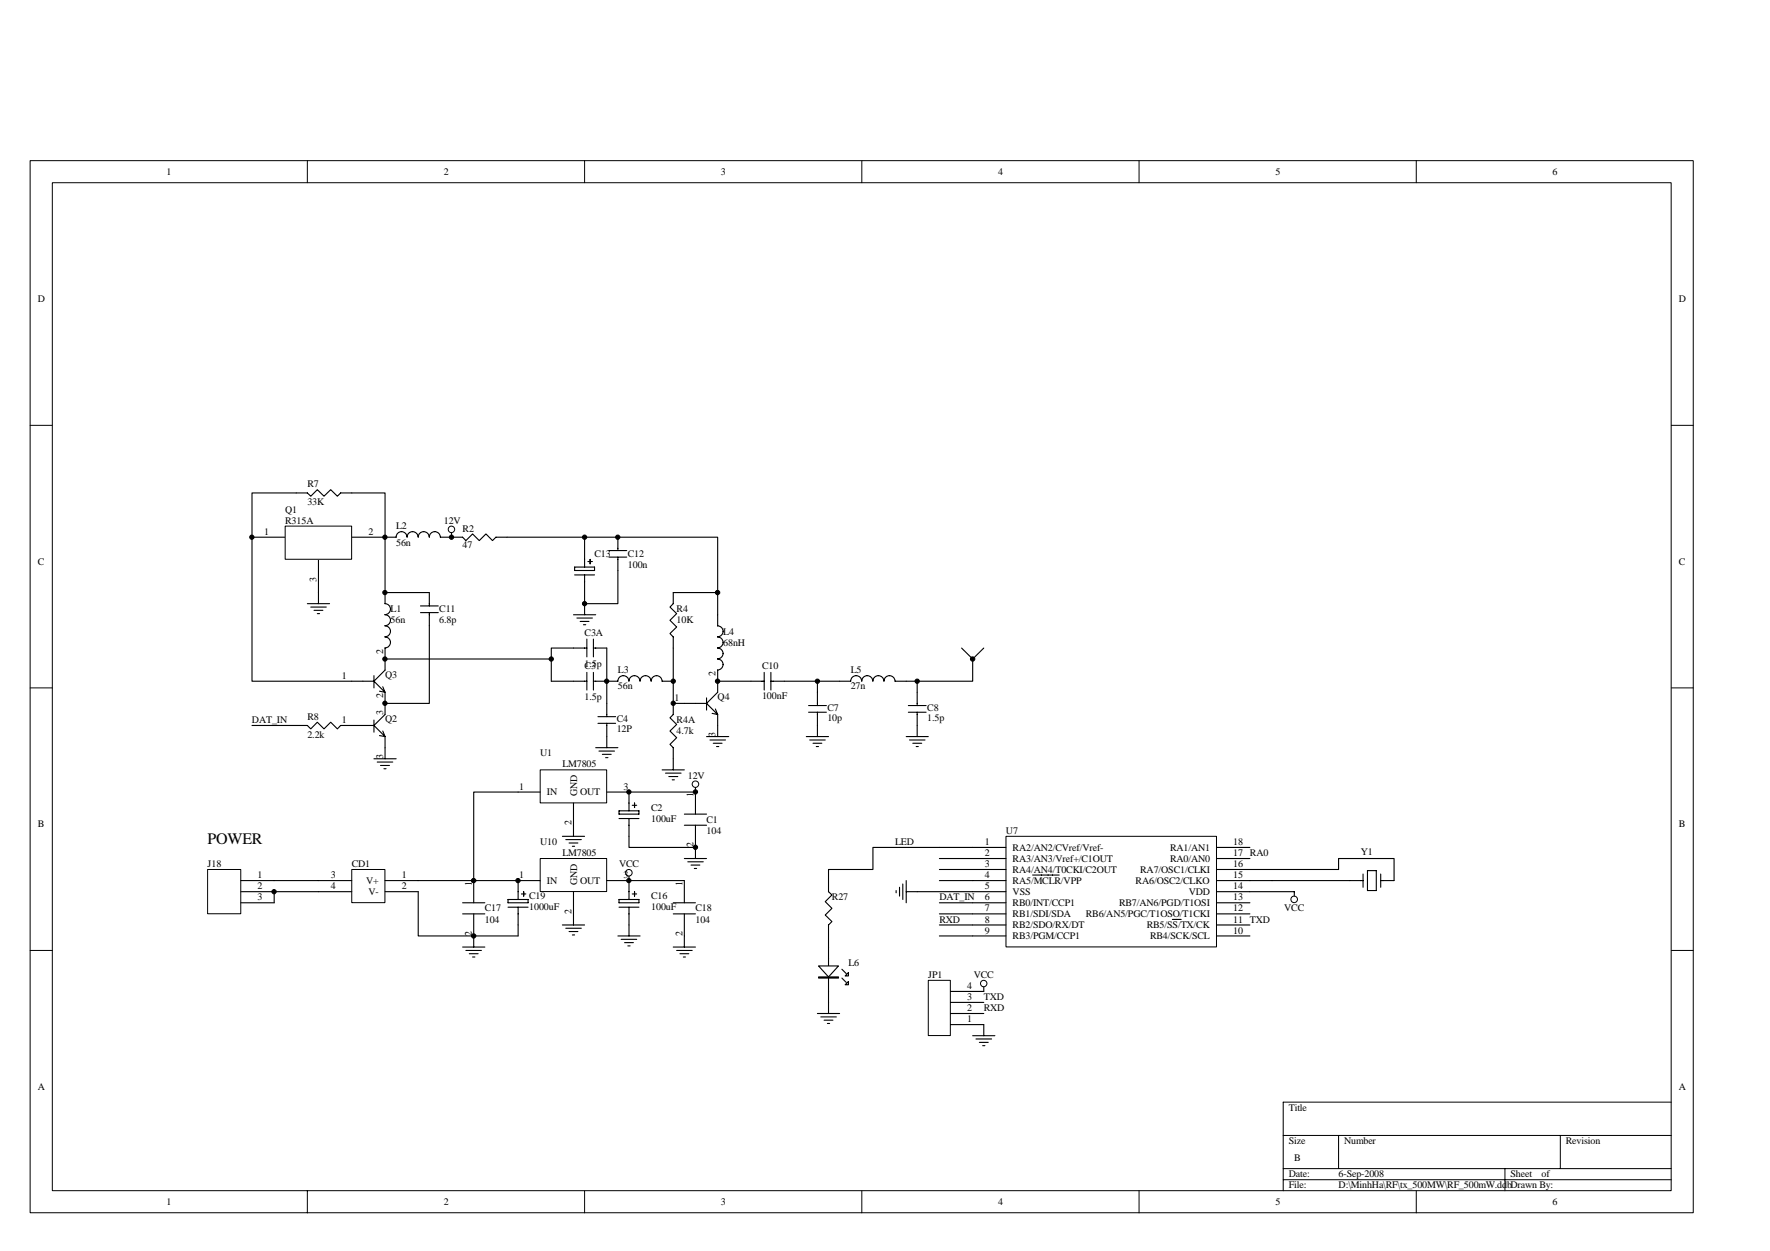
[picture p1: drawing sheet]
<svg xmlns="http://www.w3.org/2000/svg" width="297mm" height="210mm" viewBox="0 0 297 210" stroke-linecap="round" stroke-linejoin="round" font-family="sans-serif">
<g fill="none" stroke="#000" stroke-width=".17">
<path d="M5.1 27h279.1v176.6h-279.1zM8.8 30.7h271.7v169.2h-271.7zM51.6 27v3.7M98.1 27v3.7M144.6 27v3.7M191.2 27v3.7M237.7 27v3.7M5.1 71.4h3.7M280.5 71.4h3.7M5.1 115.5h3.7M280.5 115.5h3.7M5.1 159.5h3.7"/>
<path d="M280.5 159.5h3.7M51.6 199.9v3.7M98.1 199.9v3.7M144.6 199.9v3.7M191.2 199.9v3.7M215.3 190.6h65.2M215.3 196.2h65.2M215.3 198h65.2M224.6 190.6v5.6M237.7 199.9v3.7M252.6 196.2v3.7M261.8 190.6v5.6"/>
<path d="M280.5 185h-65.2v14.9"/>
</g>
<path d="M42.3 90.2h5.6M53.4 93.9v5.6M59 90.2h5.6M64.6 99.5v1.8a.92 .92 0 0 1 .9 .9 .92 .92 0 0 1-.9 1M64.6 103.2a.92 .92 0 0 1 .9 .9 .92 .92 0 0 1-.9 .9M64.6 105.1a.92 .92 0 0 1 .9 .9 .92 .92 0 0 1-.9 .9 .93 .93 0 0 1 .9 .9 .93 .93 0 0 1-.9 1M64.6 118.1v1.8l-1.8 1.9 1.8 1.8v1.9M64.6 108.8v1.8M49.7 121.8h1.9l.6 .5 1.1-1.1 1.1 1.1 1.1-1.1 1.1 1.1 .6-.5h5.6M62.8 120.9v2M64.2 122.7l.4 .9-.9-.1" fill="none" stroke="#000" stroke-width=".19"/>
<path d="M47.9 88.3h11.1v5.6h-11.1z" fill="#fff"/>
<path d="M47.9 88.3h11.1v5.6h-11.1z" fill="none" stroke="#000" stroke-width=".17"/>
<g fill="none" stroke="#000" stroke-width=".19">
<path d="M49.7 82.7h1.9l.6 .6 1.1-1.1 1.1 1.1 1.1-1.1 1.1 1.1 .6-.6h1.8M53.4 99.5v1.8M72 99.5v2.2M75.8 90.2h1.8l.6 .5 1.1-1.1 1.1 1.1 1.2-1.1 1.1 1.1 .5-.5h37.2v14.9M96.4 95.2h3.4v.6h-3.4zM96.4 96.5h3.4M98.1 90.2v5M98.1 96.5v6.7M98.7 94.3h.7M99 93.9v.7M102.2 92.4h3M102.2 93.5h3"/>
<path d="M103.7 93.5v7.8h-5.6M103.7 90.2v2.2M120.4 99.5h-7.4v1.8l-.6 .6 1.2 1.1-1.2 1.1 1.2 1.1-1.2 1.1 .6 .6v11.2h5.6M51.6 101.3h3.7M52.2 101.9h2.6M52.7 102.4h1.5M53.3 103h.3M59 114.3h3.8M62.8 113.4v2.1M64.2 115.3l.4 .9-.9-.2M64.6 110.6v1.9l-1.8 1.8 1.8 1.9v1.9M70.6 101.7h3"/>
<path d="M70.6 102.8h3M72 102.8v2.3M92.5 114.3h6M96.2 103.2h3.8M96.8 103.7h2.6M97.4 104.3h1.4M97.9 104.9h.4M98.5 112.9v2.9M99.6 112.9v2.9M101.8 114.3v6M105.5 114.3a.92 .92 0 0 0-.9-.9 .92 .92 0 0 0-.9 .9h-4.1M105.6 114.3a.92 .92 0 0 1 .9-.9 .92 .92 0 0 1 .9 .9 .93 .93 0 0 1 .9-.9 .93 .93 0 0 1 1 .9"/>
<path d="M109.3 114.3a.91 .91 0 0 1 .9-.9 .91 .91 0 0 1 .9 .9M111.1 114.3h1.9M118.6 117.1v2.1M120.1 119l.3 .9-.9-.2M120.4 105.1a.92 .92 0 0 1 .9 .9 .92 .92 0 0 1-.9 .9 .93 .93 0 0 1 .9 .9 .93 .93 0 0 1-.9 1M120.4 108.8a.91 .91 0 0 1 .9 .9 .91 .91 0 0 1-.9 .9M120.4 110.6a.92 .92 0 0 1 .9 .9 .92 .92 0 0 1-.9 1M120.4 112.5v3.7l-1.8 1.9 1.8 1.8v3.7M120.4 114.3h7.8M128.2 112.9v2.9M129.4 112.9v2.9M135.7 118.4h3"/>
<path d="M135.7 119.5h3M137.2 114.3v4.1M137.2 119.5v4.1M146.5 114.3a.93 .93 0 0 0-1-.9 .93 .93 0 0 0-.9 .9 .92 .92 0 0 0-.9-.9 .92 .92 0 0 0-.9 .9h-13.4M146.5 114.3a.92 .92 0 0 1 .9-.9 .92 .92 0 0 1 .9 .9 .93 .93 0 0 1 1-.9 .93 .93 0 0 1 .9 .9h3.7v4.1M152.4 118.4h3M152.4 119.5h3M153.9 119.5v4.1M161.4 108.8l1.8 1.8v3.7h-9.3M165.1 108.8l-1.9 1.8M100 125.5h3.7M100.3 121.4h3"/>
<path d="M100.3 120.3h3M100.5 126.1h2.6M101.1 126.6h1.5M101.6 127.2h.4M101.8 121.4v4.1M118.6 123.6h3.7M119.1 124.2h2.6M119.7 124.8h1.5M120.2 125.3h.4M135.3 123.6h3.7M135.9 124.2h2.6M136.4 124.8h1.5"/>
<path d="M137 125.3h.4M152.1 123.6h3.7M152.6 124.2h2.6M153.2 124.8h1.5M153.8 125.3h.3"/>
</g>
<path d="M34.9 146h5.5v7.4h-5.5z" fill="#fff"/>
<path d="M34.8 145.9h5.6v7.5h-5.6z" fill="none" stroke="#000" stroke-width=".17"/>
<path d="M40.4 147.8h5.6M40.4 149.7h5.6M40.4 151.5h5.6" fill="none" stroke="#000" stroke-width=".19"/>
<path d="M59.1 146h5.5v5.5h-5.5z" fill="#fff"/>
<g fill="none" stroke="#000" stroke-width=".17">
<path d="M59 145.9h5.6v5.6h-5.6z"/>
<circle cx="75.8" cy="88.9" r=".55"/>
<circle cx="116.7" cy="131.6" r=".55"/>
</g>
<g fill="none" stroke="#000" stroke-width=".19">
<path d="M75.8 89.4v.8M116.7 132.2v.7M46 147.8h13M59 149.7h-13v1.8M64.6 149.7h5.6v7.4h16.7v-4.8M64.6 147.8h22.3v3.2M77.6 151.5h3.8M77.6 153.4h3.8M77.6 159h3.8M78.2 159.5h2.6M79.5 147.8v3.7M79.5 153.4v5.6"/>
<path d="M85.3 151h3.3v.5h-3.3zM85.3 152.3h3.3M87.5 150.1h.7M87.9 149.7v.7M78.8 160.1h1.4M79.3 160.6h.4"/>
</g>
<path d="M168.8 140.4h35.3v18.5h-35.3z" fill="#fff"/>
<g fill="none" stroke="#000" stroke-width=".17">
<path d="M168.8 140.4h35.3v18.5h-35.3z"/>
<circle cx="217.2" cy="151" r=".55"/>
</g>
<g fill="none" stroke="#000" stroke-width=".19">
<path d="M150.4 149.5v.4M151 148.9v1.5M151.5 148.4v2.6M152.1 149.7h16.7M152.1 147.8v3.7M157.6 142.2h11.2M157.6 144.1h11.2M157.6 145.9h11.2M157.6 147.8h11.2M157.6 151.5h11.2M157.6 153.4h11.2M157.6 155.3h11.2"/>
<path d="M157.6 157.1h11.2M173.3 146.9h4.5M196.7 154.3h1.5M204.2 142.2h5.6M204.2 144.1h5.6M204.2 145.9h9.3M204.2 147.8h9.3M204.2 149.7h13v.7M204.2 151.5h5.6M204.2 153.4h5.6M204.2 155.3h5.6M204.2 157.1h5.6"/>
</g>
<path d="M90.7 144.1h11.1v5.5h-11.1z" fill="#fff"/>
<g fill="none" stroke="#000" stroke-width=".17">
<path d="M90.7 144.1h11.1v5.5h-11.1z"/>
<circle cx="105.5" cy="146.5" r=".55"/>
</g>
<g fill="none" stroke="#000" stroke-width=".19">
<path d="M86.9 147.8h3.8M94.4 155.3h3.7M95 155.8h2.6M95.5 156.4h1.5M96.1 156.9h.3M96.2 149.7v5.6M101.8 147.8h13v3.7M103.7 157.1h3.7M103.9 151h3.3v.5h-3.3zM103.9 152.3h3.3M104.2 157.7h2.6M104.8 158.2h1.5"/>
<path d="M105.4 158.8h.3M105.6 147.1v3.9M105.6 152.3v4.8M106.1 150.1h.7M106.5 149.7v.7M113 151.5h3.7M113 153.4h3.7M113 159h3.7M113.6 159.5h2.6M114.8 153.4v5.6M213.5 145.9h11.1v-1.8h9.4v3.7h-2.3M213.5 147.8h15.2"/>
<path d="M228.7 146.7v2.2M229.5 146.1h1.5v3.4h-1.5zM231.7 146.7v2.2M114.1 160.1h1.5M114.7 160.6h.3"/>
</g>
<g fill="#000" stroke="#000" stroke-width=".17">
<circle cx="46" cy="149.7" r=".36"/>
<circle cx="79.5" cy="157.1" r=".37"/>
</g>
<path d="M155.8 164.6h3.7v9.2h-3.7z" fill="#fff"/>
<g fill="none" stroke="#000" stroke-width=".17">
<path d="M155.8 164.5h3.7v9.3h-3.7z"/>
<circle cx="165.1" cy="165.1" r=".54"/>
</g>
<path d="M139 145.9v3.8l.6 .5-1.1 1.1 1.1 1.2-1.1 1.1 1.1 1.1-.6 .6v13M141.3 164.2l.7 .7M141.3 162.7l.7 .7M159.5 172h5.6v1.8M159.5 170.1h5.6M159.5 168.3h5.6M163.2 173.8h3.8M163.8 174.4h2.6M164.4 175h1.4M164.9 175.5h.4M165.1 165.7v.7h-5.6" fill="none" stroke="#000" stroke-width=".19"/>
<g fill="#fff" stroke="#000" stroke-width=".19">
<path d="M137.4 162.1h3.3l-1.7 1.9z"/>
<path d="M141.8 165.3l.6-.6v.6z"/>
<path d="M142.4 163.2v.6h-.6z"/>
<path d="M137.4 164h3.3v.2h-3.3z" fill-rule="evenodd"/>
</g>
<g fill="none" stroke="#000" stroke-width=".19">
<path d="M49.7 82.7h-7.4v31.6h16.7M59 82.7h5.6v7.5M64.6 90.2v9.3h7.4M70.2 90.1a.93 .93 0 0 0-1-.9 .93 .93 0 0 0-.9 .9 .91 .91 0 0 0-.9-.9 .91 .91 0 0 0-.9 .9l-1.9 .1M70.2 90.1a.92 .92 0 0 1 .9-.9 .92 .92 0 0 1 .9 .9 .93 .93 0 0 1 1-.9 .93 .93 0 0 1 .9 .9M73.9 90.2h1.9M64.6 110.6h27.9v3.7M72 105.1v13h-7.4M42.3 121.8h7.4M62.8 127.4h3.7M63.3 127.9h2.6M63.9 128.5h1.5"/>
<path d="M64.4 129h.4M64.6 125.5v1.9M157.6 142.2h-11.1v3.7h-7.5M137.2 170.1h3.7M137.7 170.7h2.7M138.3 171.2h1.5M138.9 171.8h.3M139 168.3v1.8"/>
</g>
<g fill="#000" stroke="#000" stroke-width=".17">
<circle cx="42.3" cy="90.2" r=".36"/>
<circle cx="64.6" cy="90.2" r=".36"/>
<circle cx="64.6" cy="99.5" r=".36"/>
<circle cx="75.8" cy="90.2" r=".36"/>
<circle cx="98.1" cy="90.2" r=".36"/>
<circle cx="103.7" cy="90.2" r=".36"/>
<circle cx="120.4" cy="99.5" r=".37"/>
<circle cx="64.6" cy="118" r=".36"/>
<circle cx="64.6" cy="110.6" r=".36"/>
<circle cx="98.1" cy="101.3" r=".36"/>
<circle cx="113" cy="114.3" r=".36"/>
<circle cx="120.4" cy="114.3" r=".37"/>
<circle cx="137.2" cy="114.3" r=".36"/>
<circle cx="153.9" cy="114.3" r=".36"/>
<circle cx="163.2" cy="110.6" r=".37"/>
<circle cx="86.9" cy="147.8" r=".36"/>
<circle cx="105.5" cy="147.8" r=".36"/>
</g>
<path d="M90.7 129.2h11.1v5.6h-11.1z" fill="#fff"/>
<path d="M90.7 129.2h11.1v5.6h-11.1z" fill="none" stroke="#000" stroke-width=".17"/>
<g fill="none" stroke="#000" stroke-width=".19">
<path d="M98.5 108.8h-6v1.8M98.5 107.3v3M99.6 108.8h2.2v5.5M99.6 107.3v3M113 118.1v1.8l-.6 .6 1.2 1.1-1.2 1.1 1.2 1.1-1.2 1.1 .6 .6v3.7M90.7 132.9h-11.2v14.9M96.2 134.8v5.6M101.8 132.9h14.9v3.8M103.9 136.1h3.3v.6h-3.3zM103.9 137.4h3.3M105.6 137.4v4.8h11.1M105.6 132.9v3.2"/>
<path d="M106.1 135.2h.7M106.5 134.8v.8M111.1 129.2h3.7M111.7 129.8h2.6M112.2 130.3h1.5M112.8 130.9h.4M114.8 136.7h3.8M114.8 138.5h3.8M116.7 138.5v5.6M94.4 140.4h3.7M95 140.9h2.6M95.5 141.5h1.5"/>
<path d="M96.1 142h.3M114.8 144.1h3.8M115.4 144.7h2.6M116 145.2h1.5M116.5 145.8h.4"/>
</g>
<g fill="#000" stroke="#000" stroke-width=".17">
<circle cx="92.5" cy="110.6" r=".36"/>
<circle cx="101.8" cy="114.3" r=".36"/>
<circle cx="113" cy="118" r=".36"/>
<circle cx="105.5" cy="132.9" r=".36"/>
<circle cx="116.7" cy="132.9" r=".36"/>
<circle cx="79.5" cy="147.8" r=".37"/>
<circle cx="116.7" cy="142.2" r=".36"/>
</g>
<text font-size="2.7" x="34.8" y="141.6">POWER</text>
<g font-size="1.7">
<text x="28" y="29.4">1</text>
<text x="74.5" y="29.4">2</text>
<text x="121" y="29.4">3</text>
<text x="167.5" y="29.4">4</text>
<text x="214" y="29.4">5</text>
<text x="260.6" y="29.4">6</text>
<text x="6.4" y="50.7">D</text>
<text x="281.8" y="50.7">D</text>
<text x="51.6" y="81.8">R7</text>
<text x="44.3" y="89.8">1</text>
<text x="47.9" y="86.1">Q1</text>
<text x="47.9" y="87.9">R315A</text>
<text x="51.6" y="84.8">33K</text>
<text x="61.8" y="89.8">2</text>
<text x="66.5" y="88.8">L2</text>
<text x="74.5" y="87.9">12V</text>
<text x="77.6" y="89.2">R2</text>
<text x="6.4" y="94.8">C</text>
<text x="66.5" y="91.6">56n</text>
<text x="77.6" y="92">47</text>
<text x="99.8" y="93.5">C13</text>
<text x="105.4" y="93.5">C12</text>
<text x="105.4" y="95.4">100n</text>
<text x="281.8" y="94.8">C</text>
<text x="53.1" y="97.6" transform="rotate(-90 53.1 97.6)">3</text>
<text x="65.5" y="102.8">L1</text>
<text x="65.5" y="104.6">56n</text>
<text x="73.7" y="102.8">C11</text>
<text x="73.7" y="104.6">6.8p</text>
<text x="98.1" y="106.7">C3A</text>
<text x="113.6" y="102.8">R4</text>
<text x="113.6" y="104.6">10K</text>
<text x="121.4" y="106.5">L4</text>
<text x="57.4" y="113.9">1</text>
<text x="64.3" y="109.7" transform="rotate(-90 64.3 109.7)">2</text>
<text x="64.6" y="113.8">Q3</text>
<text x="98.1" y="112.3">C3</text>
<text x="98.1" y="111.9">1.5p</text>
<text x="103.7" y="113">L3</text>
<text x="120.1" y="113.4" transform="rotate(-90 120.1 113.4)">2</text>
<text x="121.4" y="108.4">68nH</text>
<text x="127.9" y="112.3">C10</text>
<text x="142.8" y="113">L5</text>
<text x="64.3" y="119.9" transform="rotate(-90 64.3 119.9)">3</text>
<text x="64.3" y="117.1" transform="rotate(-90 64.3 117.1)">2</text>
<text x="98.1" y="117.5">1.5p</text>
<text x="103.7" y="115.6">56n</text>
<text x="113.2" y="117.7">1</text>
<text x="120.4" y="117.5">Q4</text>
<text x="127.9" y="117.3">100nF</text>
<text x="138.8" y="119.3">C7</text>
<text x="142.8" y="115.6">27n</text>
<text x="155.6" y="119.3">C8</text>
<text x="42.3" y="121.4">DAT_IN</text>
<text x="51.6" y="120.8">R8</text>
<text x="51.6" y="123.8">2.2k</text>
<text x="57.4" y="121.4">1</text>
<text x="64.6" y="121.2">Q2</text>
<text x="103.5" y="121.2">C4</text>
<text x="103.5" y="122.9">12P</text>
<text x="113.6" y="121.4">R4A</text>
<text x="113.6" y="123.2">4.7k</text>
<text x="120.1" y="123.6" transform="rotate(-90 120.1 123.6)">3</text>
<text x="138.8" y="121">10p</text>
<text x="155.6" y="121">1.5p</text>
<text x="64.3" y="127.4" transform="rotate(-90 64.3 127.4)">3</text>
<text x="90.7" y="127">U1</text>
<text x="94.4" y="128.8">LM7805</text>
<text x="115.4" y="130.7">12V</text>
<text x="87.1" y="132.5">1</text>
<text x="91.8" y="133.5">IN</text>
<text x="96.8" y="133.7" transform="rotate(-90 96.8 133.7)">GND</text>
<text x="97.4" y="133.5">OUT</text>
<text x="104.6" y="132.5">3</text>
<text x="109.3" y="136.1">C2</text>
<text x="109.3" y="137.9">100uF</text>
<text x="116.4" y="133.9" transform="rotate(-90 116.4 133.9)">1</text>
<text x="6.4" y="138.9">B</text>
<text x="90.7" y="141.8">U10</text>
<text x="94.4" y="143.7">LM7805</text>
<text x="95.9" y="138.5" transform="rotate(-90 95.9 138.5)">2</text>
<text x="116.4" y="142.2" transform="rotate(-90 116.4 142.2)">2</text>
<text x="118.6" y="138.1">C1</text>
<text x="118.6" y="140">104</text>
<text x="150.2" y="141.8">LED</text>
<text x="165.3" y="141.8">1</text>
<text x="165.3" y="143.7">2</text>
<text x="168.8" y="140">U7</text>
<text x="169.9" y="142.8">RA2/AN2/CVref/Vref-</text>
<text x="196.4" y="142.8">RA1/AN1</text>
<text x="207" y="143.7">17 RA0</text>
<text x="207" y="141.8">18</text>
<text x="228.4" y="143.5">Y1</text>
<text x="281.8" y="138.9">B</text>
<text x="34.8" y="145.6">J18</text>
<text x="43.2" y="147.4">1</text>
<text x="43.2" y="149.3">2</text>
<text x="55.5" y="147.4">3</text>
<text x="55.5" y="149.3">4</text>
<text x="59" y="145.6">CD1</text>
<text x="61.4" y="148.3">V+</text>
<text x="67.4" y="147.4">1</text>
<text x="67.4" y="149.3">2</text>
<text x="79.2" y="148.7" transform="rotate(-90 79.2 148.7)">1</text>
<text x="87.1" y="147.4">1</text>
<text x="91.8" y="148.3">IN</text>
<text x="96.8" y="148.5" transform="rotate(-90 96.8 148.5)">GND</text>
<text x="97.4" y="148.3">OUT</text>
<text x="103.9" y="145.6">VCC</text>
<text x="104.6" y="147.4">3</text>
<text x="114.5" y="148.7" transform="rotate(-90 114.5 148.7)">1</text>
<text x="165.3" y="145.6">3</text>
<text x="165.3" y="147.4">4</text>
<text x="165.3" y="149.3">5</text>
<text x="169.9" y="144.6">RA3/AN3/Vref+/C1OUT</text>
<text x="169.9" y="146.5">RA4/AN4/T0CKI/C2OUT</text>
<text x="169.9" y="148.3">RA5/MCLR/VPP</text>
<text x="190.6" y="148.3">RA6/OSC2/CLKO</text>
<text x="191.3" y="146.5">RA7/OSC1/CLKI</text>
<text x="196.4" y="144.6">RA0/AN0</text>
<text x="207" y="149.3">14</text>
<text x="207" y="147.4">15</text>
<text x="207" y="145.6">16</text>
<text x="43.2" y="151.1">3</text>
<text x="61.8" y="150.2">V-</text>
<text x="81.4" y="153">C17</text>
<text x="81.4" y="154.9">104</text>
<text x="88.8" y="150.9">C19</text>
<text x="88.8" y="152.8">1000uF</text>
<text x="95.9" y="153.4" transform="rotate(-90 95.9 153.4)">2</text>
<text x="109.3" y="150.9">C16</text>
<text x="109.3" y="152.8">100uF</text>
<text x="116.7" y="153">C18</text>
<text x="116.7" y="154.9">104</text>
<text x="139.6" y="151.1">R27</text>
<text x="157.6" y="154.9">RXD</text>
<text x="157.6" y="151.1">DAT_IN</text>
<text x="165.3" y="151.1">6</text>
<text x="165.3" y="153">7</text>
<text x="165.3" y="154.9">8</text>
<text x="169.9" y="150.2">VSS</text>
<text x="169.9" y="152.1">RB0/INT/CCP1</text>
<text x="169.9" y="153.9">RB1/SDI/SDA</text>
<text x="169.9" y="155.8">RB2/SDO/RX/DT</text>
<text x="182.2" y="153.9">RB6/AN5/PGC/T1OSO/T1CKI</text>
<text x="187.8" y="152.1">RB7/AN6/PGD/T1OSI</text>
<text x="192.4" y="155.8">RB5/SS/TX/CK</text>
<text x="199.5" y="150.2">VDD</text>
<text x="207" y="153">12</text>
<text x="207" y="154.9">11 TXD</text>
<text x="207" y="151.1">13</text>
<text x="215.5" y="153">VCC</text>
<text x="79.2" y="157.1" transform="rotate(-90 79.2 157.1)">2</text>
<text x="114.5" y="157.1" transform="rotate(-90 114.5 157.1)">2</text>
<text x="165.3" y="156.7">9</text>
<text x="169.9" y="157.6">RB3/PGM/CCP1</text>
<text x="193" y="157.6">RB4/SCK/SCL</text>
<text x="207" y="156.7">10</text>
<text x="142.4" y="162.1">L6</text>
<text x="155.8" y="164.1">JP1</text>
<text x="162.3" y="167.9">3</text>
<text x="162.3" y="166">4</text>
<text x="163.4" y="164.1">VCC</text>
<text x="165.1" y="167.9">TXD</text>
<text x="162.3" y="171.6">1</text>
<text x="162.3" y="169.7">2</text>
<text x="165.1" y="169.7">RXD</text>
<text x="6.4" y="182.9">A</text>
<text x="281.8" y="182.9">A</text>
<text x="216.3" y="186.5">Title</text>
<text x="216.3" y="192">Size</text>
<text x="216.3" y="197.6">Date:</text>
<text x="217.2" y="194.8">B</text>
<text x="224.6" y="197.6">6-Sep-2008</text>
<text x="225.6" y="192">Number</text>
<text x="253.5" y="197.6">Sheet</text>
<text x="258.7" y="197.6">of</text>
<text x="262.8" y="192">Revision</text>
<text x="28" y="202.3">1</text>
<text x="74.5" y="202.3">2</text>
<text x="121" y="202.3">3</text>
<text x="167.5" y="202.3">4</text>
<text x="214" y="202.3">5</text>
<text x="216.3" y="199.5">File:</text>
<text x="224.7" y="199.5">D:\MinhHa\RF\tx_500MW\RF_500mW.ddbDrawn By:</text>
<text x="260.6" y="202.3">6</text>
</g>
</svg>
